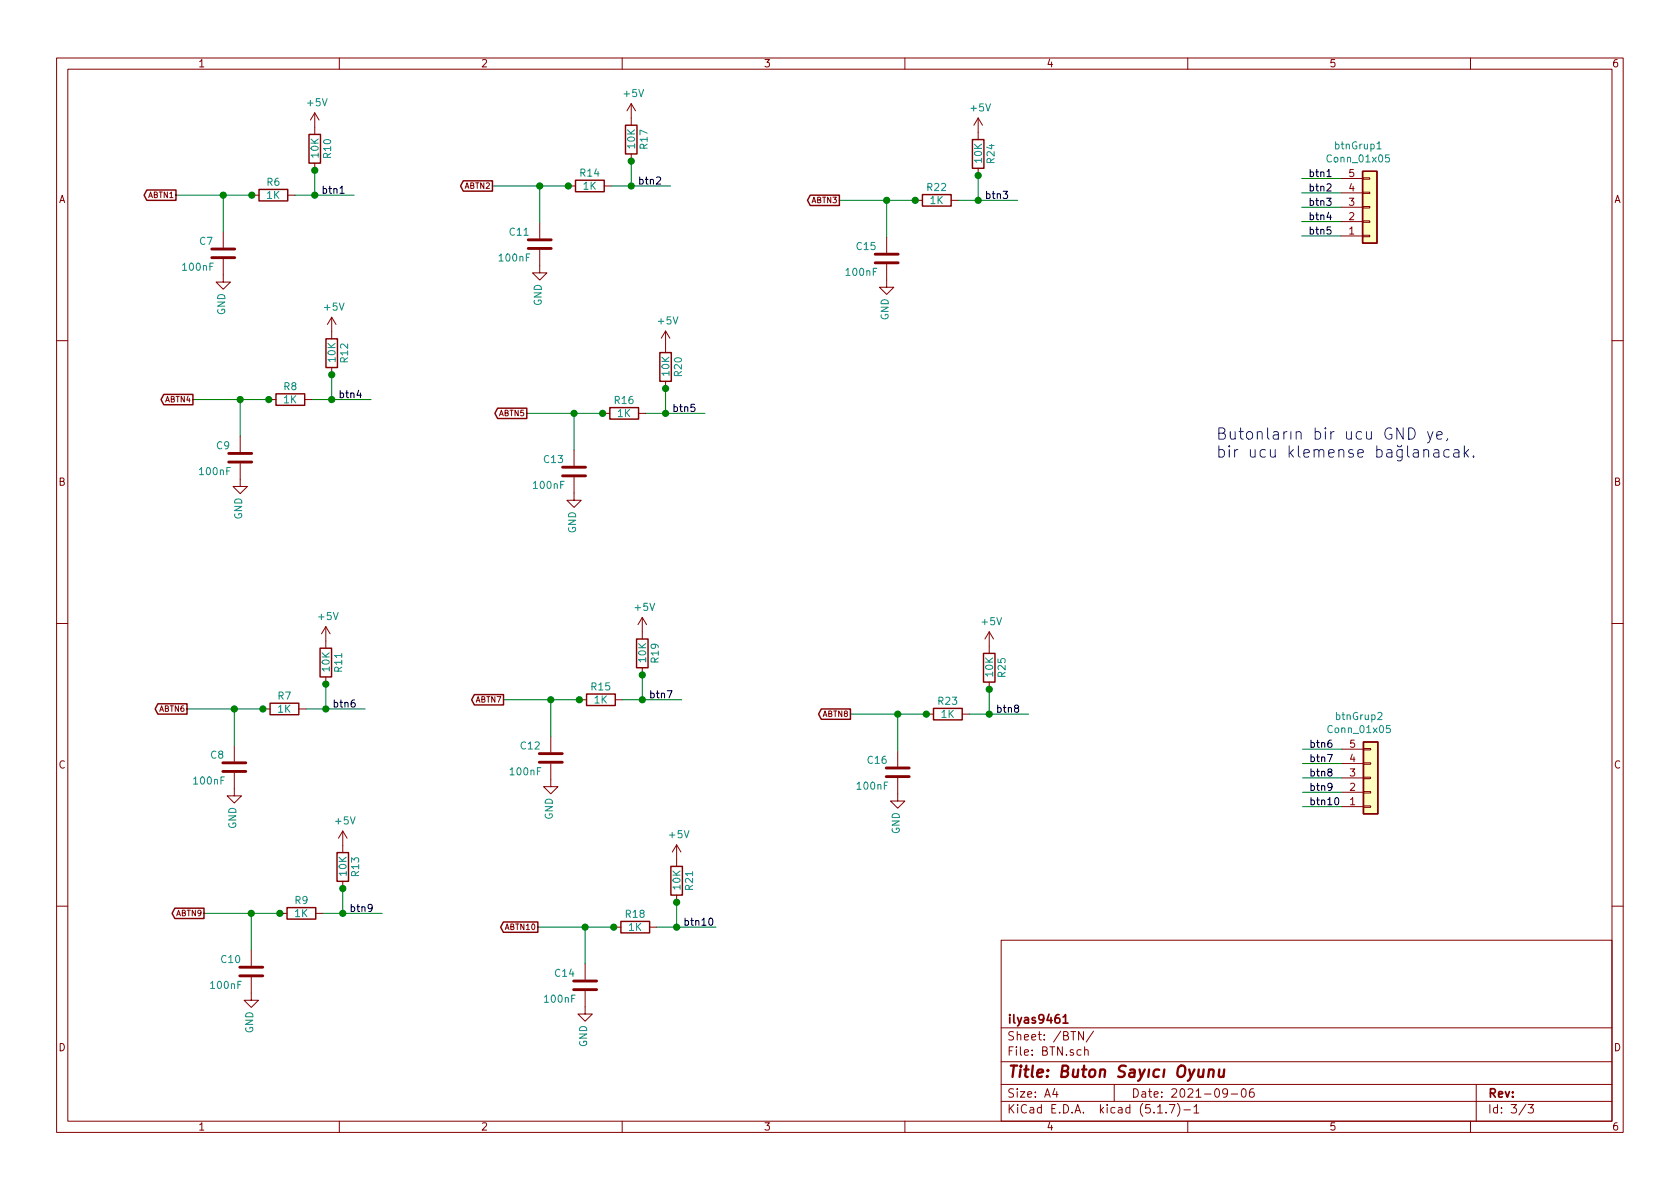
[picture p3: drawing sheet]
<svg xmlns="http://www.w3.org/2000/svg" width="297mm" height="210mm" viewBox="0 0 297 210" stroke-linecap="round" stroke-linejoin="round" font-family="sans-serif">
<g fill="none" stroke="#840000" stroke-width=".18">
<path d="M10 10.3h277v189.9h-277zM12 12.2h273v186.1h-273zM55.7 20l-.8 1.2M55.7 20v3.8M55.7 20l.7 1.2M60 10.3v1.9M110 10.3v1.9M111.6 18.3l-.8 1.3M111.6 18.3v3.8M111.6 18.3l.8 1.3M160 10.3v1.9M210 10.3v1.9"/>
<path d="M260 10.3v1.9M44.5 34.5h1.3M50.9 34.5h1.2M55.7 28.8v1.3M95.4 39.4v2.8M100.5 32.9h1.3M106.8 32.9h1.3M111.6 27.2v1.3M161.8 35.4h1.3M168.2 35.4h1.2M172.9 20.9l-.7 1.2M172.9 20.9v3.8"/>
<path d="M172.9 29.8v1.2M172.9 20.9l.8 1.2M237.1 39.2h3.8M237.1 36.6h3.8M237.1 34.1h3.8M237.1 31.6h3.8M240.9 31.4h1.3v.3h-1.3zM240.9 34h1.3v.2h-1.3zM240.9 39.1h1.3v.2h-1.3zM240.9 36.5h1.3v.3h-1.3zM39.5 45.8v4.1h-1.3l1.3 1.2 1.2-1.2h-1.2M39.5 41v2.8"/>
<path d="M58.6 56.1v3.8M58.6 56.1l-.7 1.3M58.6 56.1l.8 1.3M95.4 44.2v4.1h-1.2l1.2 1.2 1.3-1.2h-1.3M117.7 58.5l-.8 1.3M117.7 58.5v3.9M117.7 58.5l.7 1.3M156.8 46.7v4.1h-1.3l1.3 1.3 1.2-1.3h-1.2M156.8 41.9v2.8M237.1 41.7h3.8M240.9 41.6h1.3v.3h-1.3zM10 60.2h2"/>
<path d="M42.5 77.1v2.8M47.5 70.7h1.3M53.9 70.7h1.2M58.6 65v1.3M101.5 79.6v2.8M106.6 73.1h1.2M112.9 73.1h1.3M117.7 67.4v1.3M285 60.2h2M42.5 82v4h-1.3l1.3 1.3 1.2-1.3h-1.2M101.5 84.4v4.1h-1.3l1.3 1.2 1.3-1.2h-1.3M10 110.3h2"/>
<path d="M57.6 110.8l-.8 1.3M57.6 110.8v3.8M57.6 119.7v1.3M57.6 110.8l.8 1.3M113.6 109.2v3.8M113.6 118.1v1.2M113.6 109.2l-.8 1.3M113.6 109.2l.7 1.3M174.9 111.7l-.8 1.3M174.9 111.7v3.8M174.9 111.7l.8 1.3M285 110.3h2"/>
<path d="M41.4 136.7v4h-1.2l1.2 1.3 1.3-1.3h-1.3M41.4 131.8v2.8M46.5 125.4h1.3M52.8 125.4h1.3M97.4 135v4.1h-1.3l1.3 1.3 1.3-1.3h-1.3M97.4 130.2v2.8M102.4 123.7h1.3M108.8 123.7h1.3M158.7 137.6v4.1h-1.2l1.2 1.2 1.3-1.2h-1.3M158.7 132.8v2.8M163.8 126.3h1.2M170.1 126.3h1.3"/>
<path d="M174.9 120.6v1.3M237.3 137.6h3.8M237.3 135h3.8M237.3 132.5h3.8M241.1 132.4h1.2v.2h-1.2zM241.1 134.9h1.2v.2h-1.2zM241.1 140h1.2v.2h-1.2zM241.1 137.4h1.2v.3h-1.2zM60.6 147v3.8M60.6 155.8v1.3M60.6 147l-.8 1.2M60.6 147l.8 1.2"/>
<path d="M119.6 149.4v3.8M119.6 158.3v1.3M119.6 149.4l-.7 1.3M119.6 149.4l.8 1.3M237.3 142.6h3.8M237.3 140.1h3.8M241.1 142.5h1.2v.3h-1.2zM10 160.2h2M44.4 172.8v4.1h-1.2l1.2 1.2 1.3-1.2h-1.3M44.4 168v2.8M49.5 161.5h1.2M55.8 161.5h1.3"/>
<path d="M103.5 175.3v4h-1.3l1.3 1.3 1.2-1.3h-1.2M103.5 170.4v2.8M108.5 164h1.3M114.9 164h1.2M177 166.3h108v32h-108zM285 160.2h2M60 198.3v1.9M110 198.3v1.9M160 198.3v1.9M177 194.8h108M177 191.8h108M177 187.8h108"/>
<path d="M177 181.8h108M186.5 192.5l-.4 1h1M186.8 193v1M191.1 185.7l-.4-.1-.3 .3 .1 .6 .2 .1 .4-.1M191.6 182.4v1.5l-.9-1.5v1.5M191.8 185.7l.2-.1 .3 .1 .1 .9M191.8 185.1v1.5M193.3 182.3l-1.3 2M197 191.8v3M204.7 196.8h.8M206.2 196.7v.1M206.8 195.3h.9l-.6 1.5"/>
<path d="M208.2 195.1a1.71 1.71 0 0 1 0 2.3M209.3 196.3h1.2M210 198.3v1.9M211.1 195.8l.4-.5v1.5M211.1 196.8h.9M217 193.2l-.1 .2a.48 .48 0 0 1-.6-.1v-.6a.48 .48 0 0 1 .6-.1l.1 .1a1.19 1.19 0 0 1-.2 1.2l-.5 .1M217.7 193.5h1.1M219.6 192.7l.4-.2a.94 .94 0 0 1 0 1.5 .82 .82 0 0 1-.4-1.3zM221.6 192.5a.59 .59 0 0 0-.7 .7l.1 .7 .2 .1 .5-.1 .1-.5-.2-.2-.4-.1-.3 .3M260 198.3v1.9M261 191.8v6.5M269.8 195.2l-1.2 2"/>
<path d="M270.2 195.3h.9l-.5 .6 .4 .1v.7l-.2 .1-.6-.1"/>
</g>
<path d="M212 189.1l-.1 1.2a.6 .6 0 0 0 .8 0M212.8 189.1l-.1 1.3M213.8 189.3a.5 .5 0 0 1 .8 .1l-.1 1M213.8 189.1l-.2 1.3M215.6 189.1l-.1 1.2a.6 .6 0 0 0 .8 0M216.5 189.1l-.2 1.3" fill="none" stroke="#840000" stroke-width=".41"/>
<path d="M188 179.9l.4-.5v1.5M188 180.9h.8" fill="none" stroke="#840000" stroke-width=".3"/>
<g fill="none" stroke="#840000" stroke-width=".25">
<path d="M26 33.6h5.1v1.8h-5.1l-.5-.9zM45.8 33.5h5.1v2h-5.1zM54.6 23.8h2.1v5h-2.1zM81.9 32h5.2v1.8h-5.2l-.5-.9zM101.8 31.9h5v2h-5zM110.6 22.1h2v5.1h-2zM143.3 34.5h5.1v1.8h-5.1l-.5-.9zM163.1 34.4h5.1v2h-5.1zM171.9 24.7h2.1v5.1h-2.1zM240.9 30.3h2.6v12.7h-2.6zM57.6 59.9h2.1v5.1h-2.1zM29 69.7h5.1v1.9h-5.1l-.5-.9z"/>
<path d="M48.8 69.6h5.1v2.1h-5.1zM88 72.2h5.1v1.8h-5.1l-.5-.9zM107.8 72.1h5.1v2h-5.1zM116.7 62.4h2v5h-2zM56.6 114.6h2v5.1h-2zM112.5 113h2.1v5.1h-2.1zM173.9 115.5h2v5.1h-2zM27.9 124.5h5.2v1.8h-5.2l-.5-.9zM47.8 124.4h5v2h-5zM83.9 122.8h5.1v1.9h-5.1l-.5-1zM103.7 122.7h5.1v2.1h-5.1zM145.2 125.4h5.2v1.8h-5.2l-.5-.9z"/>
<path d="M165 125.3h5.1v2h-5.1zM241.1 131.2h2.5v12.7h-2.5zM59.6 150.8h2v5h-2zM118.6 153.2h2v5.1h-2zM30.9 160.6h5.2v1.8h-5.2l-.5-.9zM50.7 160.5h5.1v2h-5.1zM89 163h6.1v1.9h-6.1l-.5-.9zM109.8 162.9h5.1v2.1h-5.1z"/>
</g>
<g fill="none" stroke="#840000" stroke-width=".51">
<path d="M37.4 44h4.1M37.4 45.6h4.1M93.4 42.4h4.1M93.4 43.9h4.1M154.7 45h4.1M154.7 46.5h4.1M40.4 80.2h4.1M40.4 81.7h4.1M99.5 82.6h4M99.5 84.1h4M39.4 134.9h4.1M39.4 136.4h4.1"/>
<path d="M95.4 133.3h4M95.4 134.8h4M156.7 135.8h4.1M156.7 137.3h4.1M42.4 171h4.1M42.4 172.6h4.1M101.4 173.5h4.1M101.4 175h4.1"/>
</g>
<g fill="#ffffc2" stroke="#ffffc2" stroke-width=".18">
<path d="M240.9 30.3h2.6v12.7h-2.6z"/>
<path d="M241.1 131.2h2.5v12.7h-2.5z"/>
</g>
<path d="M243.5 25.4l.3-.3v1.2M243.5 26.3h.7M245.6 27.4h-.6v.6l.1-.1h.5v.6l-.2 .1-.4-.1M243.6 126.1l.5-.1 .2 .3v.2l-.7 .7h.7M245.8 128.3h-.6l-.1 .6 .2-.1h.4l.1 .6-.2 .2-.5-.2" fill="none" stroke="#008484" stroke-width=".18"/>
<g fill="none" stroke="#008400" stroke-width=".18">
<path d="M31.1 34.5h13.5M39.5 34.5v6.5M52.1 34.5h10.5M55.7 30.1v4.4M87.1 32.9h13.4M95.4 32.9v6.5M108.1 32.9h10.5M111.6 28.5v4.4M148.4 35.4h13.5M156.8 35.4v6.5M169.4 35.4h10.5M172.9 31v4.4"/>
<path d="M230.1 31.6h7M230.1 39.2h7M230.1 36.6h7M230.1 34.1h7M230.1 41.7h7M34.1 70.7h13.5M42.5 70.7v6.4M55.1 70.7h10.5M58.6 66.2v4.5M93.1 73.1h13.5M101.5 73.1v6.5M114.2 73.1h10.4"/>
<path d="M117.7 68.7v4.4M113.6 119.3v4.4M33.1 125.4h13.4M41.4 125.4v6.4M54.1 125.4h10.5M57.6 120.9v4.5M89 123.7h13.5M97.4 123.7v6.5M110.1 123.7h10.4M150.4 126.3h13.4M158.7 126.3v6.5M171.4 126.3h10.5"/>
<path d="M174.9 121.9v4.4M230.3 137.6h7M230.3 135h7M230.3 132.5h7M60.6 157.1v4.4M119.6 159.5v4.5M230.3 142.6h7M230.3 140.1h7M36.1 161.5h13.4M44.4 161.5v6.5M57.1 161.5h10.5M95.1 164h13.5"/>
<path d="M103.5 164v6.4M116.1 164h10.5"/>
</g>
<g fill="none" stroke="#000" stroke-width=".18">
<path d="M60.1 34.2h.8M116.1 31.4l.5-.1 .2 .3-.8 1h.8M177.4 33.8h.8l-.5 .5 .4 .1 .1 .5-.3 .2-.5-.1M234.6 35h.8l-.5 .5 .4 .2 .1 .4-.3 .2-.5-.1M234.6 32.6l.5-.1 .3 .4-.8 .9h.8M234.6 31.2h.8M234.9 37.5l-.3 .9h.8M235.3 40.1h-.6l-.1 .6 .5-.1 .3 .3v.3l-.3 .2-.5-.1M63.4 69l-.3 .9h.8M122.8 71.5h-.6l-.1 .6 .5-.1 .3 .2v.3l-.3 .3-.5-.2M62.7 123.8l-.4 .1-.2 .4v.6l.2 .1h.4l.1-.2-.1-.5h-.4l-.2 .2M118 122.1h.8l-.5 1.3"/>
<path d="M179.6 125.2l-.2-.1v-.3l.5-.1 .2 .2-.1 .2-.5 .2-.1 .2v.3l.2 .2 .4-.1 .1-.2v-.2l-.2-.3M234.7 133.4h.9l-.6 1.3M235 136.5l-.2-.1v-.3l.5-.1 .2 .2-.1 .2-.5 .2-.1 .1v.4l.2 .1h.4l.1-.2v-.3l-.2-.2M235.4 130.9l-.5 .1-.1 .4v.6l.2 .2 .4-.1 .1-.2-.1-.5h-.4l-.2 .2M235.5 139.1l-.2 .2-.4-.1-.1-.1 .1-.5 .4-.1 .1 .1a.84 .84 0 0 1-.3 1.2h-.2M236.1 141.2l.2-.2a.69 .69 0 0 1 .4 .7 .69 .69 0 0 1-.4 .6l-.2-.1-.1-.4zM65.8 160.5l-.2 .2-.4-.1-.1-.1 .1-.5 .4-.1 .1 .1a.84 .84 0 0 1-.3 1.2h-.2M125.4 162.5l.2-.1a.69 .69 0 0 1 .5 .6 .69 .69 0 0 1-.5 .6l-.2-.1-.1-.4z"/>
</g>
<g fill="none" stroke="#0000c2" stroke-width=".18">
<path d="M249.1 75.7a1.06 1.06 0 0 1 1.1 .6 1.06 1.06 0 0 1-.4 1.3l-.7 .1zM251.7 79.7a.52 .52 0 0 1 .8-.1l.1 1.2M251.7 79.5v1.3M252.4 76.3l.5 1.4M253.4 76.3l-.7 1.9-.3 .1M253.6 79.6l.1-.1 .6 .1 .1 1.2M254 77l1-.2-.1-.4-.6-.1-.3 .3 .1 1 .2 .1 .6-.1M254.4 80l-.7 .1a.39 .39 0 0 0-.2 .4 .39 .39 0 0 0 .2 .3l.7-.1M256 77.6l-.2 .3M256.2 79.6l-.5-.1-.4 .4v.6l.2 .2 .2 .1 .5-.1M257.1 79.6l.2-.1 .6 .1 .1 1.2M258 80l-.7 .1a.39 .39 0 0 0-.3 .4 .39 .39 0 0 0 .3 .3l.7-.1"/>
<path d="M258.9 78.8v2M259.7 79.5l-.8 .8M259.1 80.1l.6 .7M260.5 80.6l.1 .1-.1 .1-.1-.1 .1-.1v.2"/>
</g>
<g fill="#008400" stroke="#008400" stroke-width=".25">
<circle cx="101.5" cy="73.1" r=".51"/>
<circle cx="158.7" cy="126.3" r=".51"/>
<circle cx="172.9" cy="35.4" r=".51"/>
<circle cx="113.6" cy="119.3" r=".51"/>
<circle cx="60.6" cy="161.5" r=".51"/>
<circle cx="95.4" cy="32.9" r=".51"/>
<circle cx="100.5" cy="32.9" r=".51"/>
<circle cx="58.6" cy="66.3" r=".51"/>
<circle cx="57.6" cy="121" r=".51"/>
<circle cx="113.6" cy="123.7" r=".51"/>
<circle cx="60.6" cy="157.1" r=".51"/>
<circle cx="58.6" cy="70.7" r=".51"/>
<circle cx="156.8" cy="35.4" r=".51"/>
<circle cx="49.5" cy="161.5" r=".51"/>
<circle cx="161.8" cy="35.4" r=".51"/>
<circle cx="44.4" cy="161.5" r=".51"/>
<circle cx="172.9" cy="31" r=".51"/>
<circle cx="57.6" cy="125.4" r=".51"/>
<circle cx="174.9" cy="121.9" r=".51"/>
<circle cx="111.6" cy="32.9" r=".51"/>
<circle cx="103.5" cy="164" r=".51"/>
<circle cx="44.5" cy="34.5" r=".51"/>
<circle cx="108.5" cy="164" r=".51"/>
<circle cx="39.5" cy="34.5" r=".51"/>
<circle cx="117.7" cy="68.7" r=".51"/>
<circle cx="55.7" cy="30.1" r=".51"/>
<circle cx="119.6" cy="159.6" r=".51"/>
<circle cx="41.4" cy="125.4" r=".51"/>
<circle cx="106.6" cy="73.1" r=".51"/>
<circle cx="117.7" cy="73.1" r=".51"/>
<circle cx="55.7" cy="34.5" r=".51"/>
<circle cx="46.5" cy="125.4" r=".51"/>
<circle cx="119.6" cy="164" r=".51"/>
<circle cx="42.5" cy="70.7" r=".51"/>
<circle cx="163.8" cy="126.3" r=".51"/>
<circle cx="47.5" cy="70.7" r=".51"/>
<circle cx="97.4" cy="123.7" r=".51"/>
<circle cx="111.6" cy="28.5" r=".51"/>
<circle cx="102.4" cy="123.7" r=".51"/>
<circle cx="174.9" cy="126.3" r=".51"/>
</g>
<g font-size="2.8" fill="#0000c2">
<text x="215" y="77.8">Butonlarn bir ucu GND ye,</text>
<text x="215" y="80.9">bir ucu klemense balanacak.</text>
</g>
<text font-size="2.8" fill="#840000" x="178" y="190.5">Title: Buton Sayc Oyunu</text>
<g font-size="2.1" fill="#840000">
<text x="178" y="184">Sheet: /BTN/</text>
<text x="178" y="181">ilyas9461</text>
<text x="178" y="186.7">File: BTN.sch</text>
<text x="178" y="196.9">KiCad E.D.A. kicad (5.1.7)-1</text>
<text x="178" y="194.1">Size: A4</text>
<text x="200" y="194.1">Date: 2021-09-06</text>
<text x="263" y="194.1">Rev:</text>
<text x="263" y="196.9">Id: 3/3</text>
</g>
<g font-size="1.8" fill="#840000">
<text x="35" y="11.9">1</text>
<text x="85" y="11.9">2</text>
<text x="135" y="11.9">3</text>
<text x="185" y="11.9">4</text>
<text x="235" y="11.9">5</text>
<text x="285" y="11.9">6</text>
<text x="10.4" y="35.9">A</text>
<text x="238.5" y="33.9">4</text>
<text x="238.5" y="31.3">5</text>
<text x="285.4" y="35.9">A</text>
<text x="238.5" y="41.5">1</text>
<text x="238.5" y="38.9">2</text>
<text x="238.5" y="36.4">3</text>
<text x="10.4" y="85.9">B</text>
<text x="285.4" y="85.9">B</text>
<text x="10.4" y="135.9">C</text>
<text x="238.7" y="137.3">3</text>
<text x="238.7" y="134.8">4</text>
<text x="238.7" y="132.2">5</text>
<text x="285.4" y="135.9">C</text>
<text x="238.7" y="142.4">1</text>
<text x="238.7" y="139.8">2</text>
<text x="10.4" y="185.9">D</text>
<text x="285.4" y="185.9">D</text>
<text x="35" y="199.9">1</text>
<text x="85" y="199.9">2</text>
<text x="135" y="199.9">3</text>
<text x="185" y="199.9">4</text>
<text x="235" y="199.9">5</text>
<text x="285" y="199.9">6</text>
</g>
<g font-size="1.8" fill="#008484">
<text x="110.4" y="17.2">+5V</text>
<text x="54.4" y="18.8">+5V</text>
<text x="171.7" y="19.7">+5V</text>
<text x="56.3" y="27.8" transform="rotate(-90 56.3 27.8)">10K</text>
<text x="58.5" y="27.9" transform="rotate(-90 58.5 27.9)">R10</text>
<text x="112.3" y="26.2" transform="rotate(-90 112.3 26.2)">10K</text>
<text x="114.5" y="26.3" transform="rotate(-90 114.5 26.3)">R17</text>
<text x="173.6" y="28.7" transform="rotate(-90 173.6 28.7)">10K</text>
<text x="175.8" y="28.8" transform="rotate(-90 175.8 28.8)">R24</text>
<text x="234.9" y="28.7">Conn_01x05</text>
<text x="236.2" y="26.4">btnGrup1</text>
<text x="47.2" y="35.2">1K</text>
<text x="47.2" y="32.9">R6</text>
<text x="102.6" y="31.2">R14</text>
<text x="103.1" y="33.5">1K</text>
<text x="164" y="33.8">R22</text>
<text x="90.2" y="41.7">C11</text>
<text x="164.5" y="36.1">1K</text>
<text x="32.4" y="47.9">100nF</text>
<text x="35.3" y="43.3">C7</text>
<text x="88.4" y="46.2">100nF</text>
<text x="151.5" y="44.2">C15</text>
<text x="149.7" y="48.8">100nF</text>
<text x="39.8" y="55.7" transform="rotate(-90 39.8 55.7)">GND</text>
<text x="57.4" y="54.9">+5V</text>
<text x="95.8" y="54.1" transform="rotate(-90 95.8 54.1)">GND</text>
<text x="116.5" y="57.4">+5V</text>
<text x="157.1" y="56.7" transform="rotate(-90 157.1 56.7)">GND</text>
<text x="59.3" y="64" transform="rotate(-90 59.3 64)">10K</text>
<text x="61.5" y="64.1" transform="rotate(-90 61.5 64.1)">R12</text>
<text x="50.2" y="71.3">1K</text>
<text x="50.2" y="69">R8</text>
<text x="108.7" y="71.4">R16</text>
<text x="118.4" y="66.4" transform="rotate(-90 118.4 66.4)">10K</text>
<text x="120.6" y="66.5" transform="rotate(-90 120.6 66.5)">R20</text>
<text x="109.2" y="73.8">1K</text>
<text x="38.3" y="79.4">C9</text>
<text x="96.2" y="81.9">C13</text>
<text x="35.4" y="84">100nF</text>
<text x="94.5" y="86.5">100nF</text>
<text x="42.8" y="91.9" transform="rotate(-90 42.8 91.9)">GND</text>
<text x="101.9" y="94.3" transform="rotate(-90 101.9 94.3)">GND</text>
<text x="56.4" y="109.6">+5V</text>
<text x="112.3" y="108">+5V</text>
<text x="173.7" y="110.6">+5V</text>
<text x="58.3" y="118.7" transform="rotate(-90 58.3 118.7)">10K</text>
<text x="60.5" y="118.8" transform="rotate(-90 60.5 118.8)">R11</text>
<text x="114.2" y="117.1" transform="rotate(-90 114.2 117.1)">10K</text>
<text x="116.5" y="117.2" transform="rotate(-90 116.5 117.2)">R19</text>
<text x="175.6" y="119.6" transform="rotate(-90 175.6 119.6)">10K</text>
<text x="177.8" y="119.7" transform="rotate(-90 177.8 119.7)">R25</text>
<text x="49.2" y="123.7">R7</text>
<text x="104.6" y="122.1">R15</text>
<text x="105.1" y="124.4">1K</text>
<text x="165.9" y="124.6">R23</text>
<text x="49.1" y="126">1K</text>
<text x="166.4" y="126.9">1K</text>
<text x="235.1" y="129.6">Conn_01x05</text>
<text x="236.3" y="127.3">btnGrup2</text>
<text x="37.3" y="134.2">C8</text>
<text x="90.3" y="137.1">100nF</text>
<text x="92.1" y="132.5">C12</text>
<text x="153.5" y="135.1">C16</text>
<text x="34.4" y="138.7">100nF</text>
<text x="151.7" y="139.6">100nF</text>
<text x="41.8" y="146.6" transform="rotate(-90 41.8 146.6)">GND</text>
<text x="59.4" y="145.8">+5V</text>
<text x="97.7" y="145" transform="rotate(-90 97.7 145)">GND</text>
<text x="118.4" y="148.2">+5V</text>
<text x="159.1" y="147.5" transform="rotate(-90 159.1 147.5)">GND</text>
<text x="61.3" y="154.8" transform="rotate(-90 61.3 154.8)">10K</text>
<text x="63.5" y="154.9" transform="rotate(-90 63.5 154.9)">R13</text>
<text x="52.2" y="159.9">R9</text>
<text x="120.3" y="157.3" transform="rotate(-90 120.3 157.3)">10K</text>
<text x="122.5" y="157.4" transform="rotate(-90 122.5 157.4)">R21</text>
<text x="52.1" y="162.2">1K</text>
<text x="110.7" y="162.3">R18</text>
<text x="111.2" y="164.6">1K</text>
<text x="39.2" y="170.3">C10</text>
<text x="98.2" y="172.7">C14</text>
<text x="37.4" y="174.9">100nF</text>
<text x="96.4" y="177.3">100nF</text>
<text x="44.8" y="182.7" transform="rotate(-90 44.8 182.7)">GND</text>
<text x="103.8" y="185.2" transform="rotate(-90 103.8 185.2)">GND</text>
</g>
<g font-size="1.8">
<text x="56.8" y="34.3">btn1</text>
<text x="112.8" y="32.6">btn2</text>
<text x="174.1" y="35.2">btn3</text>
<text x="231.3" y="31.3">btn1</text>
<text x="231.3" y="33.9">btn2</text>
<text x="231.3" y="36.4">btn3</text>
<text x="231.3" y="41.5">btn5</text>
<text x="231.3" y="38.9">btn4</text>
<text x="59.8" y="70.4">btn4</text>
<text x="118.8" y="72.8">btn5</text>
<text x="58.8" y="125.1">btn6</text>
<text x="114.7" y="123.5">btn7</text>
<text x="176" y="126">btn8</text>
<text x="231.4" y="137.3">btn8</text>
<text x="231.4" y="134.8">btn7</text>
<text x="231.4" y="132.2">btn6</text>
<text x="231.4" y="142.4">btn10</text>
<text x="231.4" y="139.8">btn9</text>
<text x="61.7" y="161.3">btn9</text>
<text x="120.8" y="163.7">btn10</text>
</g>
<g font-size="1.4" fill="#840000">
<text x="26.3" y="35">ABTN1</text>
<text x="82.2" y="33.4">ABTN2</text>
<text x="143.6" y="35.9">ABTN3</text>
<text x="29.3" y="71.1">ABTN4</text>
<text x="88.3" y="73.6">ABTN5</text>
<text x="28.2" y="125.9">ABTN6</text>
<text x="84.2" y="124.2">ABTN7</text>
<text x="145.5" y="126.8">ABTN8</text>
<text x="31.2" y="162">ABTN9</text>
<text x="89.5" y="164.4">ABTN10</text>
</g>
</svg>
